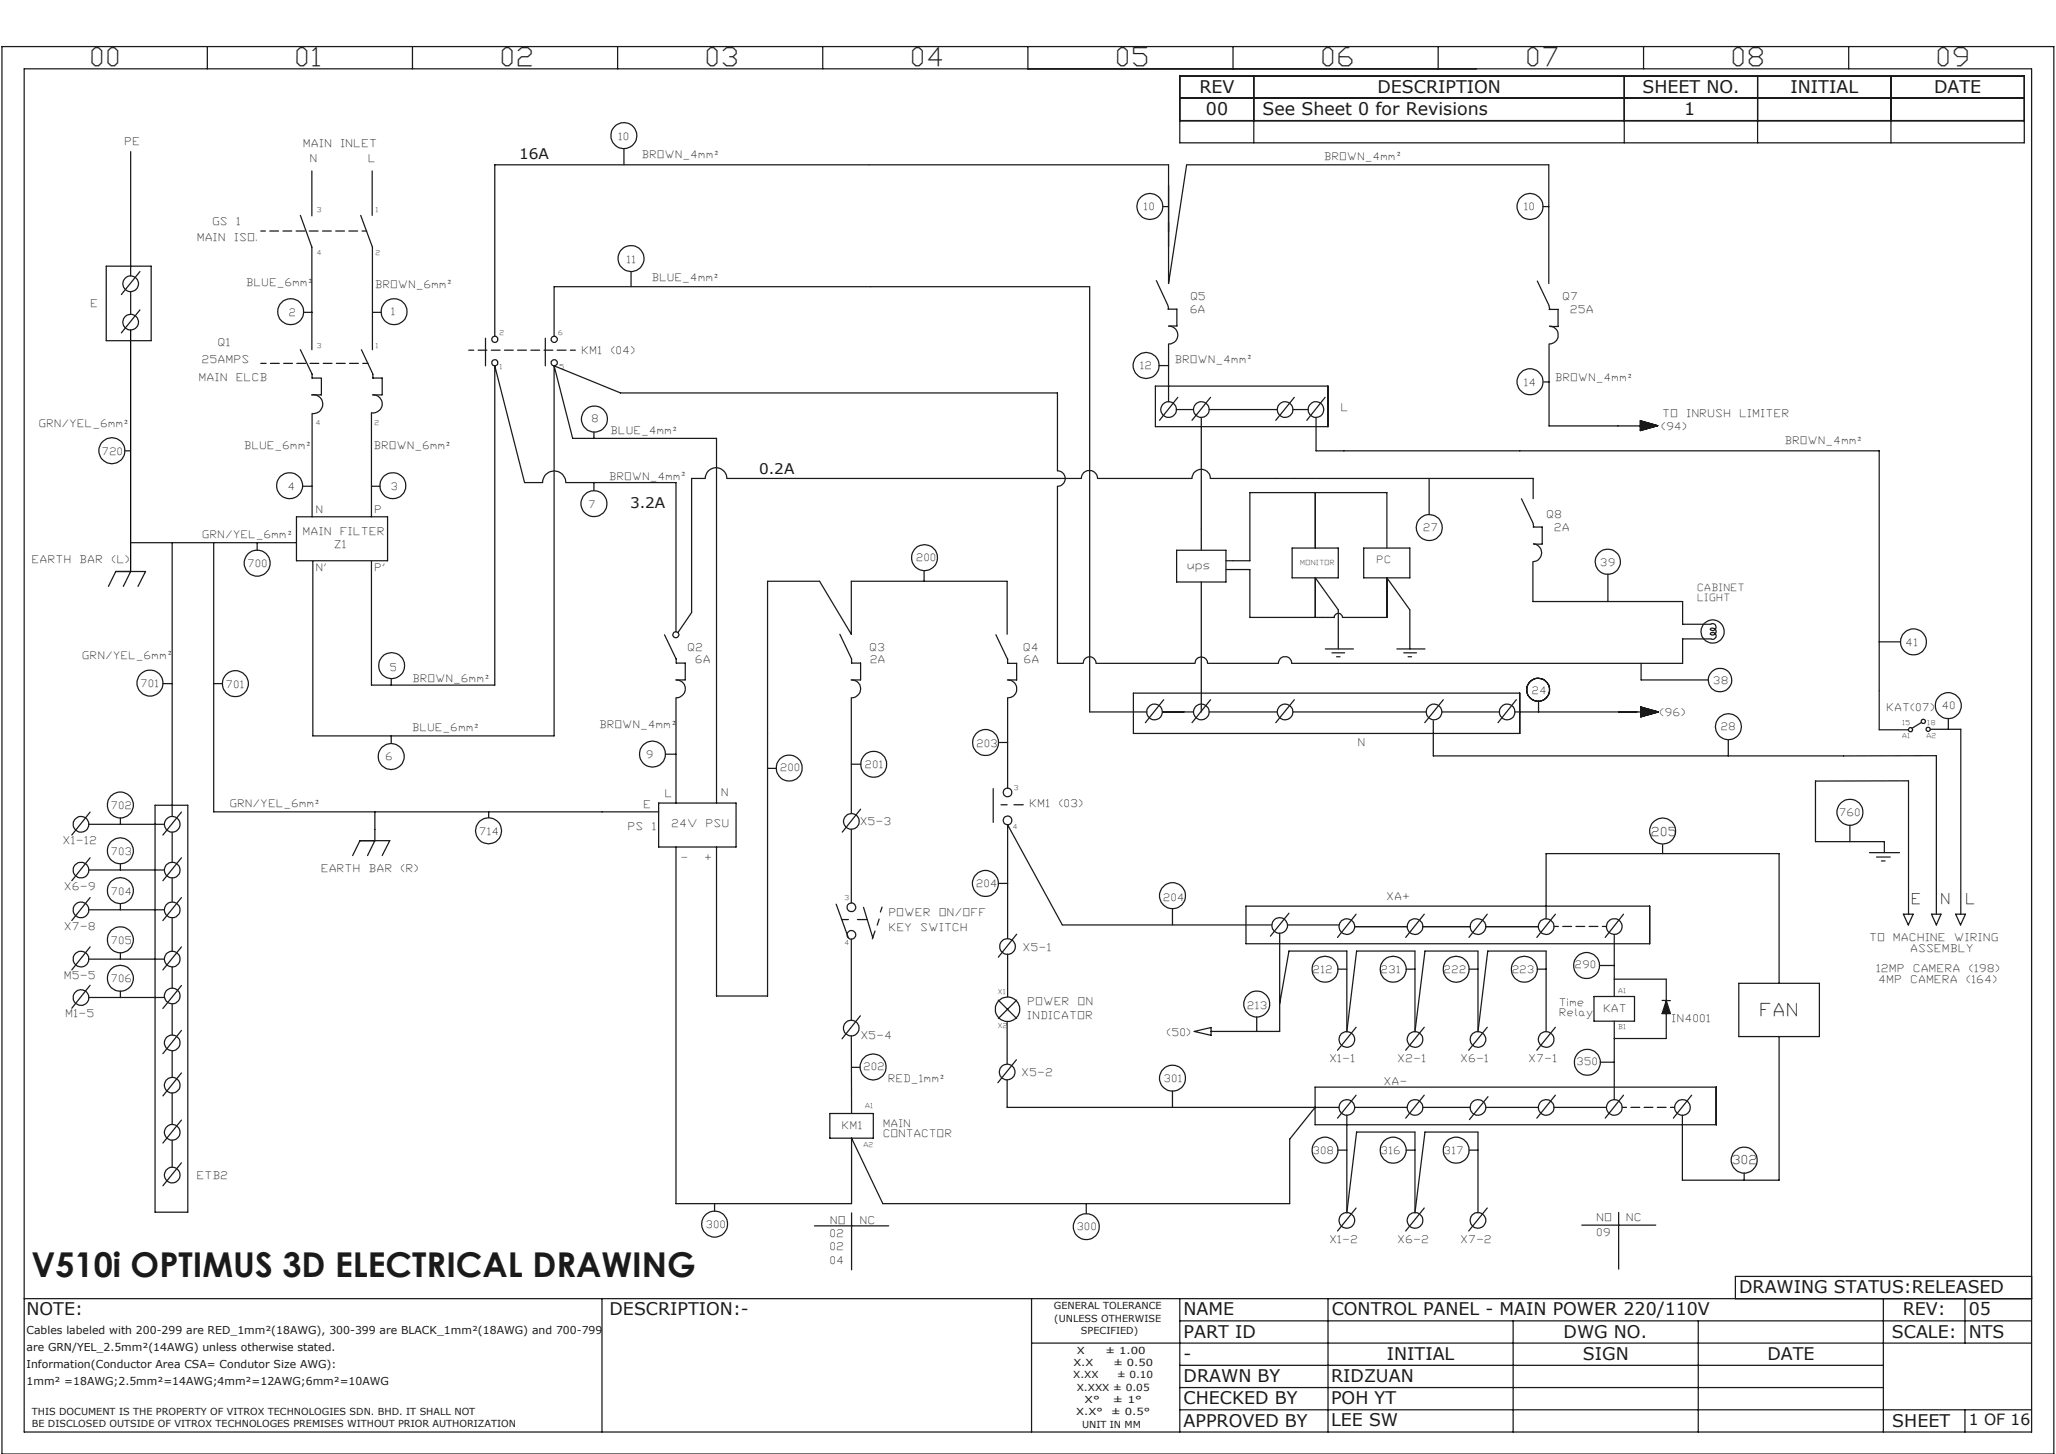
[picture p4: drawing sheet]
<svg xmlns="http://www.w3.org/2000/svg" width="297mm" height="210mm" viewBox="0 0 297 210" stroke-linecap="round" stroke-linejoin="round" font-family="sans-serif">
<g fill="none" stroke="#191924" stroke-width=".18">
<path d="M.3 6.7h296.4v203.3h-296.4zM3.5 9.9h290v196.9h-290zM30 6.7v3.2M59.6 6.7v3.2M89.2 6.7v3.2M118.9 6.7v3.2M148.5 6.7v3.2M170.4 11h122v9.6h-122zM170.4 14.2h122M170.4 17.4h122M178.1 6.7v3.2M181.1 11v9.6"/>
<path d="M207.8 6.7v3.2M234.6 11v9.6M237.4 6.7v3.2M253.9 11v9.6M267.1 6.7v3.2M273.2 11v9.6M15.3 38.4h6.5v10.8h-6.5zM18.9 21.9v18M20.2 39.2l-2.7 3.3M43.4 31.1l1.6 4.6v14.8M45 24.7v6.5M52.1 31.1l1.7 4.6v14.8"/>
<path d="M53.8 24.7v6.4M90.1 21.5v2.3M91.2 39.2v2.2M168 29.8h.8M222.9 29.8h.8M18.9 42.1v3.3M20.2 44.8l-2.7 3.3M43.4 50.5l1.7 3.5v.6M43.9 45.1h1.2M45.1 54.6h1.3M46.4 54.6v2.4h-1.4a1.36 1.36 0 0 1 1.6 1.3 1.36 1.36 0 0 1-1.5 1.4v14.9M52.2 50.5l1.7 3.5"/>
<path d="M53.8 57h1.4M53.8 45.1h1.3M53.9 57a1.3 1.3 0 0 1 1.3 1.4 1.3 1.3 0 0 1-1.5 1.2v15M53.9 54.6h1.3v2.4M53.9 54.1v.5M70.1 48.9v3.9M78.8 48.9v3.9M80 52.8l9.6 4h63.2v11.2a1.11 1.11 0 0 1 1.1 1.1 1.11 1.11 0 0 1-1.1 1.1v25.6h3.7a.94 .94 0 0 1 .9-.9 .94 .94 0 0 1 .9 .9h14.3a.92 .92 0 0 1 .9-.9 .92 .92 0 0 1 .9 .9h10.3a.95 .95 0 0 1 .9-.9 .95 .95 0 0 1 1 .9h56.5v-3.5h4.1a.5 .5 0 0 0 .6-.2 .5 .5 0 0 0-.1-.7 .5 .5 0 0 0-.7 .1 .5 .5 0 0 0 .7 .1 .5 .5 0 0 0 0-.7 .5 .5 0 0 0-.7 0 .5 .5 0 0 0 .7 .1 .5 .5 0 0 0 .1-.7 .5 .5 0 0 0-.7-.1h-4v-3.3h-21.7v-5.8a1.29 1.29 0 0 0 1.3-1.3 1.29 1.29 0 0 0-1.3-1.2M80 48.6v-7.2h77.4v61.4h8.3M80 52.8v53.5h-34.8v-25.2M80 52.8l2.7 10.5h20.8v52.7M166.9 55.8h24.9v5.8h-24.9z"/>
<path d="M167 40.5l1.7 3.6M167.4 52.8h1.4M168.7 44.7h1.3v2.4M168.7 44.2l.1 .4M169.9 59.2h2.5M170 47.1h-1.2a1.31 1.31 0 0 1 1.3 1.3 1.31 1.31 0 0 1-1.3 1.3v8.3M170.1 57.4l-2.6 3.3M174.7 59.2h9.8M174.9 57.4l-2.7 3.3M186.8 59.2h2.2M187 57.4l-2.7 3.3M191.4 57.4l-2.6 3.3"/>
<path d="M222.1 40.6l1.7 3.5M223 55.2h.8M223.7 40.9v-17.1h-52.3l-2.6 17.1v-17.1h-97.3v24.8M223.8 44.7h1.3v2.4M223.8 44.2l.1 .5M223.8 47.1a1.31 1.31 0 0 1 1.3 1.3 1.31 1.31 0 0 1-1.3 1.3v11.8h13.2M223.9 47.2h1.2M18 65.1h.9M18.9 78.4h23.9M24.9 78.4v39.5M30.9 78.4v38.9h64.2M37.1 78.4v1.1"/>
<path d="M42.8 74.6h13.2v6.4h-13.2zM43.7 70.2h1.3M53.7 70.2h1.2M85.8 62.4v.9M85.8 69.7v1.2M170 79.5h7.1v4.6h-7.1zM173.5 60.3v19.2M186.7 79.2h6.6v4.3h-6.6zM190 71.1v8.1M190.1 69.1h-15.3a1.32 1.32 0 0 0-1.3-1.3 1.32 1.32 0 0 0-1.3 1.3h-13.7a1.16 1.16 0 0 0-1.1-1.2 1.16 1.16 0 0 0-1.2 1.2h-51.2a1.55 1.55 0 0 0-1.6-1.6 1.55 1.55 0 0 0-1.5 1.6h-2v19.4l-2 2.9M190.1 60.3v4.8h81.4v40.3h4.2M190.2 69.1h31.3v2.9"/>
<path d="M197 79.2h6.7v4.3h-6.7zM200.3 79.2v-8.1h-19.7v9.9h-3.5M206.4 69.1v5.2M219.8 72l1.7 3.6M221.5 75.7v.4M221.5 76.1h1.3v2.5M221.6 78.6h1.2M237 60.8l2.5 .7-2.5 .7zM15.7 84.7l1-2.2h4.3l-1.1 2.2M18.9 82.5l-1.1 2.2M23.5 98.7h1.4M30.9 98.7h1.2"/>
<path d="M53.7 81.1v17.8h17.8v-46.1l4.3 16.9h2.6a1.68 1.68 0 0 1 1.7-1.7 1.68 1.68 0 0 1 1.6 1.7h15.9v21.6M56.5 98v.9M96 91.7l1.7 3.5M97.6 98.2h1.4M97.6 98.2a1.29 1.29 0 0 1 1.4 1.3 1.29 1.29 0 0 1-1.4 1.3v15.2M97.7 95.2v.6h1.3v2.4M121.3 91.6l1.7 3.6v.6h1.3v2.4M122.9 98.2h1.4M123 98.2a1.29 1.29 0 0 1 1.3 1.3 1.29 1.29 0 0 1-1.3 1.3v16.7M133.5 82.4v1.6M143.9 91.7l1.7 3.5M145.5 84h-22.5v7.6l-4.6-7.6h-7.5v59.9h-7.4v-21.6"/>
<path d="M145.5 84v7.6M145.6 95.8h1.3v2.4h-1.3a1.29 1.29 0 0 1 1.3 1.3 1.29 1.29 0 0 1-1.3 1.3v13M145.6 95.2v.6M173.5 84.1v18.7M177.1 82.3h3.5v6.9h12.1a.6 .6 0 0 1 .6-.6 .6 .6 0 0 1 .6 .6h6.4v-5.7l3.4 4.6v5.6M190 89.2v-5.7l3.3 4.6v5.6M191.5 93.7h4M192.4 94.3h1.8M193.1 94.9h.5M201.8 93.7h4M202.8 94.3h1.8M203.4 94.9h.5"/>
<path d="M232.3 82.9v4M237.1 95.8v2.4h9.7M271.5 92.7h3M12.8 119.1h10.9M13 117.3l-2.6 3.3M17.4 118.1v1M22.4 116.3h4.7v58.8h-4.7zM26.2 117.3l-2.7 3.3M54.2 117.3v4.1l-1.1 2.2M56.5 106.3v1.1M70.6 117.3v.8M95.1 116h11.2v6.3h-11.2z"/>
<path d="M96.1 108.9h1.5M110.9 111h1.2M123 119.8v10.6M123 110.4h1.4M124.3 116.9l-2.6 3.3M143.5 113.9v4.9M144.3 107.2h1.3M144.6 116.2h.9M146.5 116.2h1.3M163.7 100.1h55.8v5.8h-55.8zM167.9 102.8h4.5M168.1 101.1l-2.6 3.3"/>
<path d="M174.7 102.8h9.8M174.9 101.1l-2.7 3.3M186.8 102.8h19.2M187 101.1l-2.7 3.3M207 104.1v5.1l72.7-.1v22.9M208.3 102.8h8.3M208.5 101.1l-2.7 3.3M218.8 102.8h18.3M219 101.1l-2.6 3.3M222.3 101.3v1.5M237 102.1l2.6 .7-2.6 .7zM249.7 106.8v2.4"/>
<path d="M267.2 119.2v2.4M277.6 104.3l-1.4 .9M278.8 105.3h4.4v26.7M281.4 103.8v1.5M12.8 125.7h10.9M12.8 138.5h10.9M12.8 131.4h10.9M13 123.9l-2.6 3.3M13 136.8l-2.6 3.3M13 129.6l-2.6 3.4M17.4 124.8v.9M17.4 130.5v.9"/>
<path d="M17.4 137.6v.9M24.9 120.2v4.3M24.9 126.8v3.5M24.9 132.5v4.9M24.9 139.7v3M26.2 136.8l-2.7 3.3M26.2 129.6l-2.7 3.4M26.2 123.9l-2.7 3.3M50.9 123.6l1.1-2.2h4.3l-1.1 2.2M97.6 122.3v51.5h25.4v-9.4l4.5 9.4h58.8v-9.3l3.7-4.6M120.8 130.6l1.8 4.9M121.7 132.8h.9"/>
<path d="M123 135.6v11.7M123.9 132.8h1.3M124.7 131l1.4 4.5M126.4 134.5l-.4 1.1M127 132.7l-.3 .9M127.4 131l-.2 .7M144.2 127.6h1.4M145.6 137.8v6.2M146.9 134.9l-2.7 3.3M169.4 131.2v2.4M180 130.9h58.3v5.4h-58.3zM183.7 133.6h-30.2l-7.9-14.5v16.5"/>
<path d="M184.9 134.8v14.2h-10M186 133.6h7.5M186.2 131.9l-2.7 3.3M193.3 140h1.3M195.7 133.8h7.6M195.9 132l-2.7 3.4M203.1 140h1.3M205.5 133.8h6.9M205.7 132l-2.6 3.4M212.2 140h1.3M214.6 133.8h7.6M214.8 132l-2.6 3.4"/>
<path d="M222.1 140h1.2M223.3 132.7v-9.4h33.7v18.7M224.7 132l-2.7 3.4M231.1 139.4h2.1M233.2 135v8.9M234.5 132l-2.6 3.4M240.2 122v1.3M270.1 123.1h4.3M271.1 123.8h2M271.8 124.3h.5M272.2 123.1v-1.5h-9.9v-8.8h13.4v19.2M275 132h1.4l-.7 1.6z"/>
<path d="M279 132h1.4l-.7 1.6zM282.5 132h1.4l-.7 1.6zM12.8 144.1h10.9M13 142.3l-2.6 3.3M17.4 143.1v1M24.9 145v4.5M24.9 151.8v3.8M24.9 157.9v4.5M26.2 148.8l-2.7 3.4M26.2 155l-2.7 3.3M26.2 142.3l-2.7 3.4M123 149.6v11.2"/>
<path d="M123 154.2h1.2M124.3 146.7l-2.7 3.3M144.2 144.5l2.7 2.6M145.5 147.5v6.2M145.5 156v3.9h47.9M146.8 153.1l-2.7 3.3M146.9 144.5l-2.7 2.6M169.4 157.6v2.3M172.5 149l2.4-.6v1.1zM181.5 146.9v2.1M184.9 145l1.3-7.6h8.4v11.6l1.4-11.6h8.4v11.6l1.4-11.6h7.7v11.6l1.4-11.6h8.4v11.6M190 157h57.9v5.4h-57.9z"/>
<path d="M195.7 159.9h7.6M195.9 148.4l-2.7 3.3M195.9 158.2l-2.7 3.3M205.5 159.9h6.9M205.7 148.4l-2.6 3.3M205.7 158.2l-2.6 3.3M214.6 159.9h7.6M214.8 148.4l-2.6 3.3M214.9 158.4l-2.6 3.3M224.5 159.9h7.6M224.7 148.4l-2.7 3.3M224.7 158.2l-2.7 3.3"/>
<path d="M230.3 143.9h5.8v3.6h-5.8zM231.2 153.4h2M233.2 141.4h7.5v8.6h-7.5M233.2 147.5v11.3M234.5 158.2l-2.6 3.3M240.1 144.5h1.2M240.7 144.5l.6 1.9h-1.2zM244.4 158.2l-2.7 3.3M251.2 142h11.6v7.7h-11.6zM257 149.7v20.8h-14v-9.4M24.9 164.7v3.9M26.2 167.9l-2.7 3.4"/>
<path d="M26.2 161.8l-2.7 3.3M103.2 173.8v1.1M117.7 177.1h10.7M119.9 160.8h6.3v3.6h-6.3zM123 175.2v8.2M156.9 173.8v1.5M193.3 166.1h1.3M194.6 161.1v14l1.4-11.6h8.4v11.6l1.4-11.6h7.7v11.6M195.9 174.5l-2.7 3.3M203.1 166.1h1.3M205.7 174.5l-2.6 3.3M212.2 166.1h1.3"/>
<path d="M214.8 174.5l-2.6 3.3M228.5 176.9h10.7M233.8 175.1v8.2M252 169.4v1.1M3.5 187.6h290M87 187.6v19.2M149 187.6v19.2M149 194h144.5M170.4 187.6v19.2M170.4 190.8h123.1M170.4 197.2h101.7M191.8 187.6v19.2"/>
<path d="M218.6 190.8v16M245.3 190.8v16M272.1 187.6v19.2M283.8 187.6v6.4M293.5 184.4h-42.8v3.2M170.4 200.4h101.7M170.4 203.6h123.1M283.8 203.6v3.2"/>
<circle cx="90.1" cy="19.6" r="1.87"/>
<circle cx="91.2" cy="37.3" r="1.88"/>
<circle cx="166.1" cy="29.8" r="1.88"/>
<circle cx="221" cy="29.8" r="1.88"/>
<circle cx="18.9" cy="46.5" r="1.13"/>
<circle cx="18.9" cy="41" r="1.13"/>
<circle cx="42" cy="45" r="1.87"/>
<circle cx="56.9" cy="45" r="1.88"/>
<circle cx="71.5" cy="49" r=".44"/>
<circle cx="71.5" cy="52.4" r=".44"/>
<circle cx="80.1" cy="49" r=".44"/>
<circle cx="80.1" cy="52.4" r=".44"/>
<circle cx="165.6" cy="52.8" r="1.87"/>
<circle cx="168.8" cy="59.2" r="1.13"/>
<circle cx="173.5" cy="59.2" r="1.13"/>
<circle cx="185.6" cy="59.2" r="1.13"/>
<circle cx="190.1" cy="59.2" r="1.14"/>
<circle cx="221" cy="55.1" r="1.88"/>
<circle cx="16.2" cy="65.1" r="1.86"/>
<circle cx="41.8" cy="70.2" r="1.88"/>
<circle cx="56.8" cy="70.2" r="1.88"/>
<circle cx="85.8" cy="72.7" r="1.87"/>
<circle cx="85.9" cy="60.5" r="1.88"/>
<circle cx="206.5" cy="76.2" r="1.87"/>
<circle cx="21.7" cy="98.7" r="1.87"/>
<circle cx="34" cy="98.7" r="1.88"/>
<circle cx="37.1" cy="81.3" r="1.88"/>
<circle cx="56.6" cy="96.1" r="1.88"/>
<circle cx="97.6" cy="91.7" r=".44"/>
<circle cx="133.6" cy="80.5" r="1.88"/>
<circle cx="222.2" cy="99.6" r="1.65"/>
<circle cx="232.3" cy="81.1" r="1.82"/>
<circle cx="247.4" cy="91.2" r="1.68"/>
<circle cx="248.5" cy="98.2" r="1.69"/>
<circle cx="276.4" cy="92.7" r="1.87"/>
<circle cx="11.7" cy="119" r="1.13"/>
<circle cx="17.4" cy="116.3" r="1.88"/>
<circle cx="24.9" cy="119.1" r="1.13"/>
<circle cx="56.5" cy="109.3" r="1.87"/>
<circle cx="94.3" cy="108.9" r="1.88"/>
<circle cx="114" cy="110.9" r="1.88"/>
<circle cx="123" cy="118.6" r="1.13"/>
<circle cx="126.2" cy="110.4" r="1.88"/>
<circle cx="142.4" cy="107.2" r="1.88"/>
<circle cx="145.5" cy="118.5" r=".62"/>
<circle cx="145.5" cy="114.4" r=".62"/>
<circle cx="166.8" cy="102.8" r="1.14"/>
<circle cx="173.5" cy="102.8" r="1.13"/>
<circle cx="185.6" cy="102.8" r="1.13"/>
<circle cx="207.2" cy="102.8" r="1.13"/>
<circle cx="217.7" cy="102.8" r="1.13"/>
<circle cx="249.7" cy="105" r="1.87"/>
<circle cx="267.2" cy="117.3" r="1.87"/>
<circle cx="276" cy="105.4" r=".3"/>
<circle cx="277.8" cy="104.2" r=".3"/>
<circle cx="278.5" cy="105.3" r=".31"/>
<circle cx="281.4" cy="101.9" r="1.88"/>
<circle cx="11.7" cy="125.6" r="1.13"/>
<circle cx="11.7" cy="131.4" r="1.13"/>
<circle cx="11.7" cy="138.5" r="1.13"/>
<circle cx="17.4" cy="135.7" r="1.88"/>
<circle cx="17.4" cy="128.6" r="1.87"/>
<circle cx="17.4" cy="122.9" r="1.87"/>
<circle cx="24.9" cy="125.7" r="1.13"/>
<circle cx="24.9" cy="131.4" r="1.13"/>
<circle cx="24.9" cy="138.5" r="1.13"/>
<circle cx="70.6" cy="120" r="1.88"/>
<circle cx="123" cy="131" r=".62"/>
<circle cx="123" cy="135" r=".62"/>
<circle cx="142.3" cy="127.6" r="1.87"/>
<circle cx="145.5" cy="136.7" r="1.14"/>
<circle cx="169.4" cy="129.4" r="1.87"/>
<circle cx="184.9" cy="133.7" r="1.13"/>
<circle cx="191.4" cy="140" r="1.88"/>
<circle cx="194.6" cy="133.8" r="1.13"/>
<circle cx="201.3" cy="140" r="1.88"/>
<circle cx="204.4" cy="133.8" r="1.13"/>
<circle cx="210.4" cy="140" r="1.88"/>
<circle cx="213.5" cy="133.8" r="1.13"/>
<circle cx="220.2" cy="140" r="1.88"/>
<circle cx="223.3" cy="133.8" r="1.13"/>
<circle cx="229.2" cy="139.4" r="1.88"/>
<circle cx="233.2" cy="133.8" r="1.12"/>
<circle cx="240.2" cy="120" r="1.87"/>
<circle cx="11.7" cy="144.1" r="1.13"/>
<circle cx="17.4" cy="141.3" r="1.88"/>
<circle cx="24.9" cy="150.6" r="1.13"/>
<circle cx="24.9" cy="143.9" r="1.13"/>
<circle cx="24.9" cy="156.7" r="1.13"/>
<circle cx="123" cy="148.5" r="1.13"/>
<circle cx="126.1" cy="154.1" r="1.87"/>
<circle cx="145.5" cy="154.8" r="1.13"/>
<circle cx="145.5" cy="145.8" r="1.77"/>
<circle cx="169.4" cy="155.7" r="1.87"/>
<circle cx="181.5" cy="145" r="1.87"/>
<circle cx="194.6" cy="159.9" r="1.13"/>
<circle cx="194.6" cy="150.1" r="1.13"/>
<circle cx="204.4" cy="159.9" r="1.13"/>
<circle cx="204.4" cy="150.1" r="1.13"/>
<circle cx="213.5" cy="150.1" r="1.13"/>
<circle cx="213.5" cy="159.9" r="1.13"/>
<circle cx="223.3" cy="159.9" r="1.13"/>
<circle cx="223.3" cy="150.1" r="1.13"/>
<circle cx="229.3" cy="153.4" r="1.88"/>
<circle cx="233.2" cy="159.9" r="1.13"/>
<circle cx="243" cy="159.9" r="1.13"/>
<circle cx="24.9" cy="169.7" r="1.13"/>
<circle cx="24.9" cy="163.5" r="1.13"/>
<circle cx="103.2" cy="176.8" r="1.87"/>
<circle cx="156.9" cy="177.2" r="1.87"/>
<circle cx="191.4" cy="166.1" r="1.88"/>
<circle cx="194.6" cy="176.3" r="1.14"/>
<circle cx="201.3" cy="166.1" r="1.88"/>
<circle cx="204.4" cy="176.3" r="1.14"/>
<circle cx="210.4" cy="166.1" r="1.88"/>
<circle cx="213.5" cy="176.2" r="1.14"/>
<circle cx="252" cy="167.6" r="1.87"/>
</g>
<path d="M18.9 47.7v34.8" fill="none" stroke="#000" stroke-width=".18"/>
<path d="M37.7 33.4h15.3M67.7 50.6h15.4" fill="none" stroke="#191924" stroke-width=".18" stroke-dasharray="1.3 .6" stroke-dashoffset=".6"/>
<path d="M37.7 52.5h15.5" fill="none" stroke="#191924" stroke-width=".18" stroke-dasharray="1.3 .6" stroke-dashoffset=".5"/>
<path d="M224.5 133.8h7.6M234.3 159.9h7.6" fill="none" stroke="#191924" stroke-width=".18" stroke-dasharray="1.3 .6" stroke-dashoffset=".7"/>
<path d="M240.7 144.5l-.6 1.9h.6zM240.7 144.5v1.9h.6zM237 102.1v1.4l2.6-.7zM237 60.8v1.4l2.5-.7z" fill-rule="evenodd" fill="#191924"/>
<text font-size="4.9" fill="#191924" x="4.6" y="184.4">V510i OPTIMUS 3D ELECTRICAL DRAWING</text>
<g font-size="3.6" fill="#191924">
<text x="13.3" y="9.6">00</text>
<text x="42.9" y="9.6">01</text>
<text x="72.6" y="9.6">02</text>
<text x="102.2" y="9.6">03</text>
<text x="131.8" y="9.6">04</text>
<text x="161.5" y="9.6">05</text>
<text x="191.1" y="9.6">06</text>
<text x="220.8" y="9.6">07</text>
<text x="250.4" y="9.6">08</text>
<text x="280" y="9.6">09</text>
</g>
<g font-size="2.5" fill="#191924">
<text x="173.3" y="13.4">REV</text>
<text x="174.2" y="16.7">00</text>
<text x="182.4" y="16.7">See Sheet 0 for Revisions</text>
<text x="199" y="13.4">DESCRIPTION</text>
<text x="237.3" y="13.4">SHEET NO.</text>
<text x="243.3" y="16.7">1</text>
<text x="258.7" y="13.4">INITIAL</text>
<text x="279.4" y="13.4">DATE</text>
<text x="254.4" y="146.7">FAN</text>
<text x="3.8" y="190">NOTE:</text>
<text x="88.1" y="190">DESCRIPTION:-</text>
<text x="171" y="190">NAME</text>
<text x="192.4" y="190">CONTROL PANEL - MAIN POWER 220/110V</text>
<text x="251.2" y="186.8">DRAWING STATUS:RELEASED</text>
<text x="274.9" y="190">REV:</text>
<text x="284.4" y="190">05</text>
<text x="171" y="196.4">-</text>
<text x="171" y="193.2">PART ID</text>
<text x="200.3" y="196.4">INITIAL</text>
<text x="225.9" y="193.2">DWG NO.</text>
<text x="228.7" y="196.4">SIGN</text>
<text x="255.3" y="196.4">DATE</text>
<text x="273.3" y="193.2">SCALE:</text>
<text x="284.4" y="193.2">NTS</text>
<text x="171" y="202.8">CHECKED BY</text>
<text x="171" y="199.6">DRAWN BY</text>
<text x="192.3" y="199.5">RIDZUAN</text>
<text x="192.3" y="202.8">POH YT</text>
<text x="171" y="206">APPROVED BY</text>
<text x="192.3" y="206">LEE SW</text>
<text x="273.4" y="206">SHEET</text>
</g>
<text font-size="2.2" fill="#191924" x="284.4" y="205.8">1 OF 16</text>
<g font-size="2.1" fill="#191924">
<text x="75" y="23">16A</text>
<text x="109.7" y="68.4">0.2A</text>
<text x="91" y="73.3">3.2A</text>
<text x="276.3" y="130.6">E</text>
<text x="280.5" y="130.6">N</text>
<text x="284.1" y="130.6">L</text>
</g>
<g font-size="1.8" fill="#191924">
<text x="238.7" y="120.7">205</text>
<text x="250.3" y="168.1">302</text>
</g>
<g font-size="1.6" fill="#191924">
<text x="3.8" y="192.6">Cables labeled with 200-299 are RED_1mm²(18AWG), 300-399 are BLACK_1mm²(18AWG) and 700-799</text>
<text x="3.8" y="195.1">are GRN/YEL_2.5mm²(14AWG) unless otherwise stated.</text>
<text x="3.8" y="197.6">Information(Conductor Area CSA= Condutor Size AWG):</text>
<text x="3.8" y="200.1">1mm² =18AWG;2.5mm²=14AWG;4mm²=12AWG;6mm²=10AWG</text>
</g>
<g font-size="1.5" fill="#191924">
<text x="18.1" y="20.9">PE</text>
<text x="44" y="21.2">MAIN</text>
<text x="44.9" y="23.4">N</text>
<text x="49.3" y="21.2">INLET</text>
<text x="53.3" y="23.4">L</text>
<text x="92.9" y="22.9">BROWN_4mm²</text>
<text x="191.4" y="23.1">BROWN_4mm²</text>
<text x="28.6" y="34.7">MAIN</text>
<text x="30.8" y="32.5">GS</text>
<text x="34" y="34.7">ISO.</text>
<text x="34.3" y="32.5">1</text>
<text x="35.7" y="41.4">BLUE_6mm²</text>
<text x="54.3" y="41.5">BROWN_6mm²</text>
<text x="94.3" y="40.6">BLUE_4mm²</text>
<text x="13.2" y="44.4">E</text>
<text x="172.1" y="45.2">6A</text>
<text x="172.1" y="43.4">Q5</text>
<text x="225.9" y="43.4">Q7</text>
<text x="227" y="45.2">25A</text>
<text x="29.3" y="52.4">25AMPS</text>
<text x="31.6" y="49.9">Q1</text>
<text x="84.2" y="51.1">KM1</text>
<text x="88.4" y="51.1">(04)</text>
<text x="169.9" y="52.4">BROWN_4mm²</text>
<text x="28.9" y="55">MAIN</text>
<text x="34.2" y="55">ELCB</text>
<text x="193.8" y="59.3">L</text>
<text x="224.8" y="55.1">BROWN_4mm²</text>
<text x="5.7" y="61.7">GRN/YEL_6mm²</text>
<text x="35.4" y="64.9">BLUE_6mm²</text>
<text x="54.1" y="64.9">BROWN_6mm²</text>
<text x="88.3" y="62.7">BLUE_4mm²</text>
<text x="240.1" y="62">(94)</text>
<text x="240.3" y="60.3">TO</text>
<text x="243.8" y="60.3">INRUSH</text>
<text x="251.4" y="60.3">LIMITER</text>
<text x="258" y="64.2">BROWN_4mm²</text>
<text x="88.1" y="69.3">BROWN_4mm²</text>
<text x="29.4" y="77.7">GRN/YEL_6mm²</text>
<text x="43.9" y="77.3">MAIN</text>
<text x="45.8" y="74.1">N</text>
<text x="49.3" y="77.3">FILTER</text>
<text x="54.2" y="74.1">P</text>
<text x="205.7" y="76.7">27</text>
<text x="223.6" y="74.8">Q8</text>
<text x="224.7" y="76.7">2A</text>
<text x="4.8" y="81.4">EARTH</text>
<text x="11.7" y="81.4">BAR</text>
<text x="16.2" y="81.4">(L)</text>
<text x="45.8" y="82.5">N'</text>
<text x="48.4" y="79.1">Z1</text>
<text x="54.2" y="82.5">P'</text>
<text x="171.6" y="82.1">ups</text>
<text x="231.3" y="81.7">39</text>
<text x="12" y="95.1">GRN/YEL_6mm²</text>
<text x="99.4" y="94">Q2</text>
<text x="100.6" y="95.8">6A</text>
<text x="125.7" y="94">Q3</text>
<text x="125.8" y="95.8">2A</text>
<text x="148" y="94">Q4</text>
<text x="148.1" y="95.8">6A</text>
<text x="275.4" y="93.3">41</text>
<text x="59.7" y="98.5">BROWN_6mm²</text>
<text x="247.6" y="98.8">38</text>
<text x="59.7" y="105.6">BLUE_6mm²</text>
<text x="86.7" y="105.1">BROWN_4mm²</text>
<text x="196.3" y="107.7">N</text>
<text x="239.9" y="103.4">(96)</text>
<text x="248.7" y="105.5">28</text>
<text x="272.7" y="102.8">KAT(07) 40</text>
<text x="33.3" y="116.6">GRN/YEL_6mm²</text>
<text x="90.9" y="119.9">PS</text>
<text x="93.1" y="116.7">E</text>
<text x="94.3" y="119.9">1</text>
<text x="96.2" y="115.2">L</text>
<text x="97.1" y="119.5">24V</text>
<text x="102.1" y="119.5">PSU</text>
<text x="104.3" y="115">N</text>
<text x="124.4" y="119.2">X5-3</text>
<text x="148.9" y="116.5">KM1</text>
<text x="153.1" y="116.5">(03)</text>
<text x="265.8" y="117.9">760</text>
<text x="9.2" y="121.9">X1-12</text>
<text x="46.5" y="126">EARTH</text>
<text x="53.4" y="126">BAR</text>
<text x="58" y="126">(R)</text>
<text x="98.5" y="124.3">-</text>
<text x="101.9" y="124.3">+</text>
<text x="9.4" y="128.5">X6-9</text>
<text x="200.4" y="130">XA+</text>
<text x="9.4" y="134.3">X7-8</text>
<text x="128.5" y="132.3">POWER</text>
<text x="128.5" y="134.5">KEY</text>
<text x="133.1" y="134.5">SWITCH</text>
<text x="135.8" y="132.3">ON/OFF</text>
<text x="147.9" y="137.3">X5-1</text>
<text x="270.2" y="135.9">TO</text>
<text x="273.6" y="135.9">MACHINE</text>
<text x="276.1" y="137.4">ASSEMBLY</text>
<text x="282.4" y="135.9">WIRING</text>
<text x="9.4" y="141.4">M5-5</text>
<text x="271.1" y="140.4">12MP</text>
<text x="271.5" y="142">4MP</text>
<text x="276.1" y="142">CAMERA</text>
<text x="276.5" y="140.4">CAMERA</text>
<text x="284.2" y="142">(164)</text>
<text x="284.5" y="140.4">(198)</text>
<text x="9.6" y="146.9">M1-5</text>
<text x="148.5" y="147.1">INDICATOR</text>
<text x="148.6" y="145.2">POWER</text>
<text x="155.8" y="145.2">ON</text>
<text x="168.6" y="149.6">(50)</text>
<text x="225.4" y="145.3">Time</text>
<text x="225.4" y="146.7">Relay</text>
<text x="231.8" y="146.2">KAT</text>
<text x="241.6" y="147.6">IN4001</text>
<text x="124.5" y="150.1">X5-4</text>
<text x="147.7" y="155.4">X5-2</text>
<text x="192.2" y="153.3">X1-1</text>
<text x="202" y="153.3">X2-1</text>
<text x="211.1" y="153.3">X6-1</text>
<text x="221" y="153.3">X7-1</text>
<text x="128.4" y="156.3">RED_1mm²</text>
<text x="200" y="156.7">XA-</text>
<text x="121.8" y="163.1">KM1</text>
<text x="127.7" y="162.7">MAIN</text>
<text x="127.7" y="164.2">CONTACTOR</text>
<text x="28.6" y="170.3">ETB2</text>
<text x="120" y="178.7">02</text>
<text x="120.1" y="176.8">NO</text>
<text x="124.4" y="176.8">NC</text>
<text x="192.2" y="179.5">X1-2</text>
<text x="202" y="179.5">X6-2</text>
<text x="211.1" y="179.5">X7-2</text>
<text x="230.8" y="176.3">NO</text>
<text x="230.8" y="178.6">09</text>
<text x="235" y="176.3">NC</text>
<text x="120" y="180.6">02</text>
<text x="120" y="182.5">04</text>
</g>
<g font-size="1.4" fill="#191924">
<text x="89.4" y="20.2">10</text>
<text x="165.3" y="30.4">10</text>
<text x="220.3" y="30.4">10</text>
<text x="90.6" y="37.9">11</text>
<text x="41.9" y="45.6">2</text>
<text x="56.6" y="45.5">1</text>
<text x="164.8" y="53.4">12</text>
<text x="220.3" y="55.7">14</text>
<text x="14.8" y="65.7">720</text>
<text x="85.6" y="61">8</text>
<text x="41.7" y="70.7">4</text>
<text x="56.6" y="70.7">3</text>
<text x="85.1" y="73.3">7</text>
<text x="35.9" y="81.9">700</text>
<text x="132.5" y="81">200</text>
<text x="199" y="81.4">PC</text>
<text x="245.3" y="85.3">CABINET</text>
<text x="245.3" y="86.8">LIGHT</text>
<text x="20.4" y="99.2">701</text>
<text x="32.8" y="99.3">701</text>
<text x="56.5" y="96.9">5</text>
<text x="221.4" y="100.2">24</text>
<text x="141.2" y="107.8">203</text>
<text x="55.8" y="109.8">6</text>
<text x="93.5" y="109.5">9</text>
<text x="112.8" y="111.4">200</text>
<text x="125.1" y="111">201</text>
<text x="16.2" y="116.8">702</text>
<text x="16.2" y="123.5">703</text>
<text x="69.3" y="120.6">714</text>
<text x="16.2" y="129.2">704</text>
<text x="141.1" y="128">204</text>
<text x="168.2" y="130.2">204</text>
<text x="16.2" y="136.3">705</text>
<text x="16.2" y="141.9">706</text>
<text x="189.8" y="140.5">212</text>
<text x="199.6" y="140.5">231</text>
<text x="208.7" y="140.5">222</text>
<text x="218.6" y="140.5">223</text>
<text x="227.7" y="139.9">290</text>
<text x="180.3" y="145.7">213</text>
<text x="124.9" y="154.6">202</text>
<text x="227.9" y="153.8">350</text>
<text x="168.3" y="156.3">301</text>
<text x="189.8" y="166.6">308</text>
<text x="199.6" y="166.6">316</text>
<text x="208.7" y="166.6">317</text>
<text x="102.1" y="177.4">300</text>
<text x="155.7" y="177.6">300</text>
<text x="152.2" y="189.1">GENERAL TOLERANCE</text>
<text x="152.3" y="190.9">(UNLESS OTHERWISE</text>
<text x="155.1" y="197.3">X.X</text>
<text x="155.5" y="195.5">X</text>
<text x="156.2" y="192.7">SPECIFIED)</text>
<text x="159.7" y="195.5">± 1.00</text>
<text x="160.9" y="197.3">± 0.50</text>
<text x="155" y="199.1">X.XX</text>
<text x="155.5" y="200.9">X.XXX ± 0.05</text>
<text x="156.7" y="202.6">X°</text>
<text x="160.8" y="202.6">± 1°</text>
<text x="161.4" y="199.1">± 0.10</text>
<text x="4.6" y="204.4">THIS DOCUMENT IS THE PROPERTY OF VITROX TECHNOLOGIES SDN. BHD. IT SHALL NOT</text>
<text x="4.6" y="206.2">BE DISCLOSED OUTSIDE OF VITROX TECHNOLOGES PREMISES WITHOUT PRIOR AUTHORIZATION</text>
<text x="155.5" y="204.4">X.X°</text>
<text x="156.3" y="206.2">UNIT IN MM</text>
<text x="160.5" y="204.4">± 0.5°</text>
</g>
<g font-size="1" fill="#191924">
<text x="45.9" y="30.7">3</text>
<text x="54.3" y="30.7">1</text>
<text x="45.9" y="36.8">4</text>
<text x="54.3" y="36.8">2</text>
<text x="45.9" y="50.3">3</text>
<text x="54.3" y="50.3">1</text>
<text x="72.3" y="48.4">2</text>
<text x="72.3" y="53.3">1</text>
<text x="80.7" y="48.4">6</text>
<text x="80.9" y="53.3">5</text>
<text x="45.7" y="61.4">4</text>
<text x="54.2" y="61.4">2</text>
<text x="187.9" y="81.6">MONITOR</text>
<text x="274.9" y="104.7">15</text>
<text x="274.9" y="106.6">A1</text>
<text x="278.4" y="106.6">A2</text>
<text x="278.5" y="104.7">18</text>
<text x="146.4" y="119.7">4</text>
<text x="146.5" y="114">3</text>
<text x="122.1" y="130">3</text>
<text x="122.1" y="136.5">4</text>
<text x="144.2" y="143.5">X1</text>
<text x="233.9" y="143.4">A1</text>
<text x="144.2" y="148.4">X2</text>
<text x="233.9" y="148.6">B1</text>
<text x="125.1" y="160.1">A1</text>
<text x="124.8" y="165.7">A2</text>
</g>
</svg>
